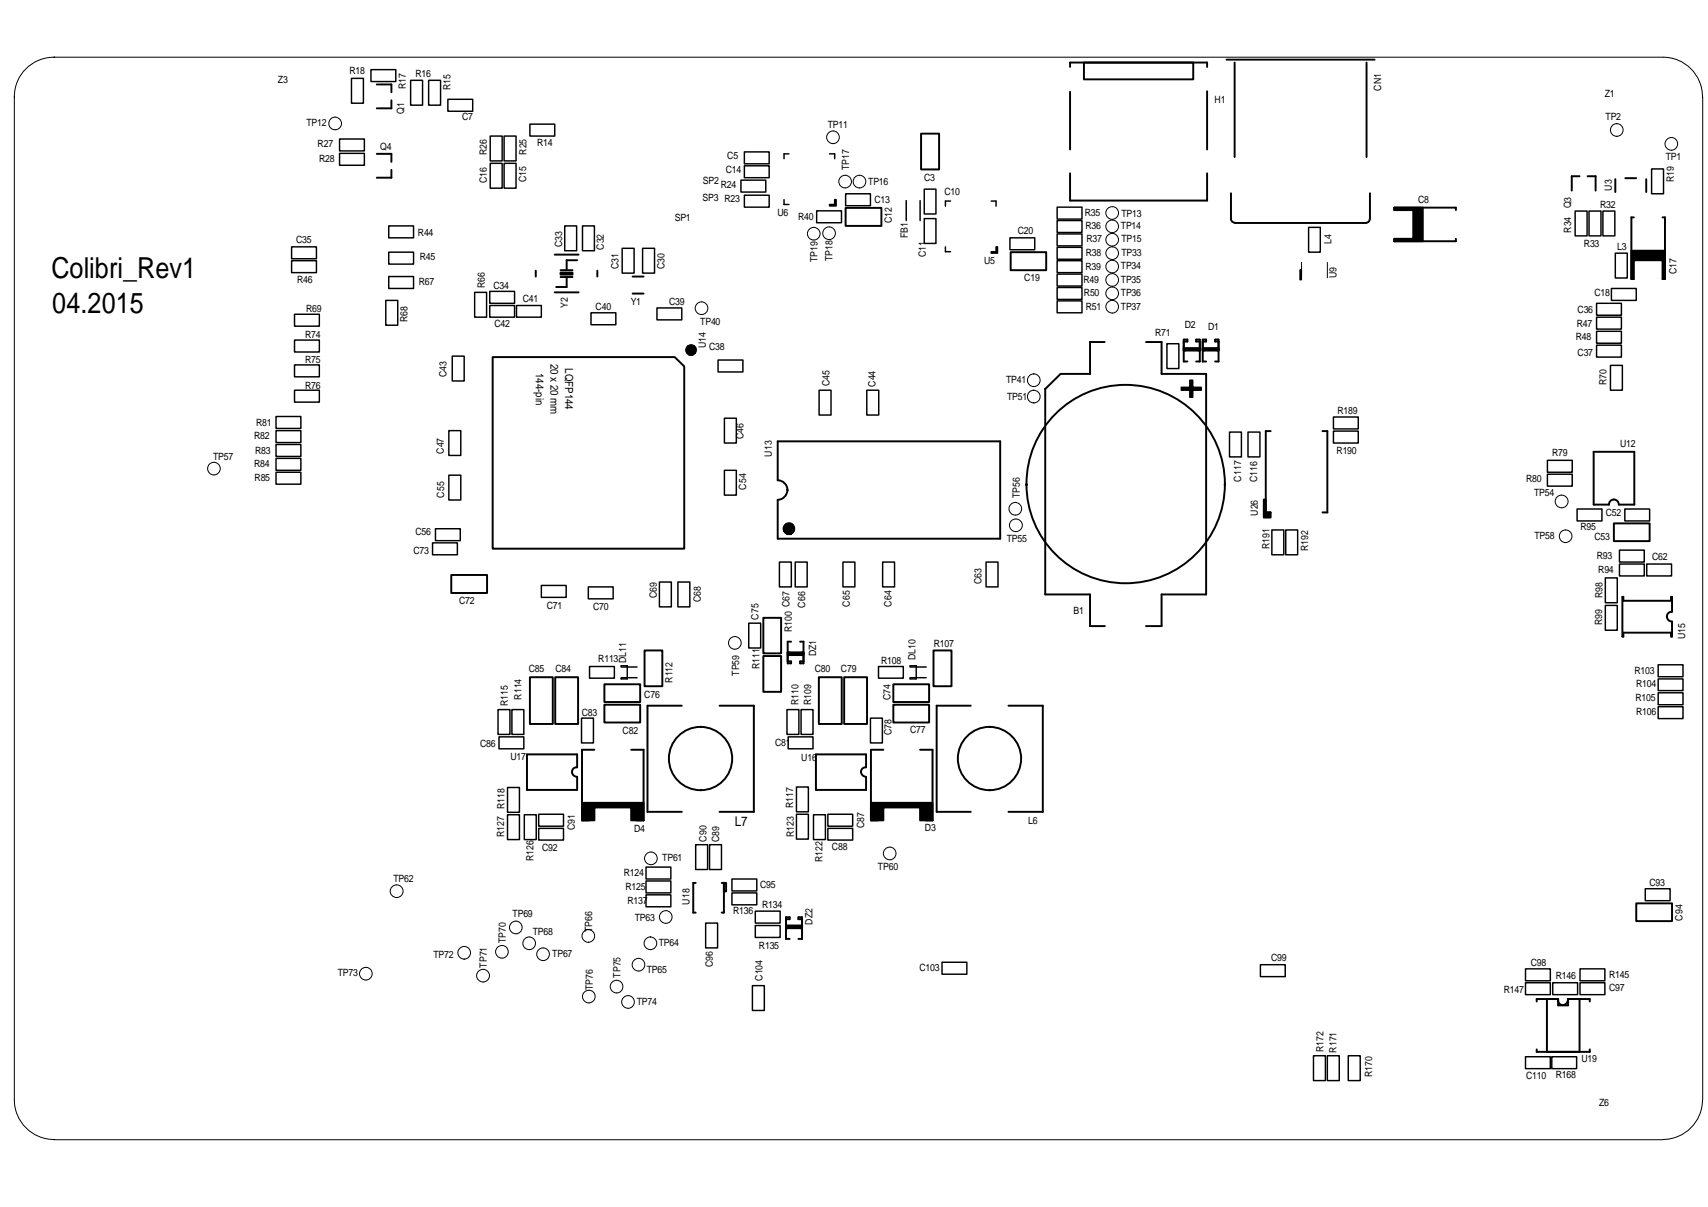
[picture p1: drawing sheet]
<svg xmlns="http://www.w3.org/2000/svg" width="297mm" height="210mm" viewBox="0 0 297 210" stroke-linecap="round" stroke-linejoin="round" font-family="sans-serif">
<g fill="none" stroke="#000" stroke-width=".17">
<path d="M296.1 16.8v.1a6.9 6.9 0 0 0-6.9-7h-279.8h.1a6.9 6.9 0 0 0-7 7v174.4a6.9 6.9 0 0 0 7 6.9h-.1M296.1 16.8v174.5M226.1 46.9h.3v1.8h-.3zM226.4 45.6v2.7M230.8 45.6v2.7M119.3 60.7h1.7v.3h-1.7zM119.4 60.9h1.6v.3h-1.6zM119.4 60.4h1.6v.3h-1.6zM119.5 61.2h1.4v.3h-1.4zM119.6 60.1h1.2v.3h-1.2zM119.8 61.5h.8v.3h-.8zM136.3 91.8h1.8v.3h-1.8z"/>
<path d="M136.3 92.1h1.8v.3h-1.8zM136.3 91.6h1.8v.3h-1.8zM136.4 91.3h1.6v.3h-1.6zM136.5 92.4h1.4v.3h-1.4zM136.7 91h1v.3h-1zM136.8 92.6h.8v.4h-.8zM9.4 198.2h279.8M296.1 191.3a6.9 6.9 0 0 1-6.9 6.9"/>
<circle cx="58.3" cy="21.5" r="1.1"/>
<circle cx="144.9" cy="23.9" r="1.1"/>
<circle cx="147" cy="31.6" r="1.1"/>
<circle cx="149.5" cy="31.6" r="1.1"/>
<circle cx="193.4" cy="37" r="1.1"/>
<circle cx="193.4" cy="39.4" r="1.1"/>
<circle cx="281.2" cy="22.6" r="1.1"/>
<circle cx="290.7" cy="25" r="1.1"/>
<circle cx="122" cy="53.6" r="1.1"/>
<circle cx="141.5" cy="40.6" r="1.1"/>
<circle cx="144.2" cy="40.6" r="1.1"/>
<circle cx="193.4" cy="41.7" r="1.1"/>
<circle cx="193.4" cy="53.3" r="1.1"/>
<circle cx="193.4" cy="51" r="1.1"/>
<circle cx="193.4" cy="48.7" r="1.1"/>
<circle cx="193.4" cy="46.4" r="1.1"/>
<circle cx="193.4" cy="44" r="1.1"/>
<circle cx="179.8" cy="66.1" r="1.1"/>
<circle cx="179.8" cy="69" r="1.11"/>
<circle cx="37.2" cy="81.5" r="1.1"/>
<circle cx="176.6" cy="88.5" r="1.11"/>
<circle cx="176.7" cy="91.4" r="1.1"/>
<circle cx="271.6" cy="87.2" r="1.11"/>
<circle cx="272.3" cy="93.3" r="1.1"/>
<circle cx="127.8" cy="111.8" r="1.1"/>
<circle cx="69" cy="155" r="1.11"/>
<circle cx="113.2" cy="149.3" r="1.11"/>
<circle cx="115.8" cy="159.5" r="1.1"/>
<circle cx="154.7" cy="148.4" r="1.1"/>
<circle cx="63.6" cy="169.3" r="1.1"/>
<circle cx="80.7" cy="165.7" r="1.1"/>
<circle cx="84" cy="169.7" r="1.11"/>
<circle cx="87.3" cy="165.5" r="1.1"/>
<circle cx="89.7" cy="161.3" r="1.1"/>
<circle cx="92" cy="164" r="1.1"/>
<circle cx="94.4" cy="165.9" r="1.1"/>
<circle cx="102.3" cy="162.8" r="1.1"/>
<circle cx="102.4" cy="173.3" r="1.1"/>
<circle cx="107.2" cy="171.6" r="1.1"/>
<circle cx="109.2" cy="174.2" r="1.1"/>
<circle cx="111" cy="167.8" r="1.1"/>
<circle cx="113.1" cy="164" r="1.1"/>
</g>
<g fill="none" stroke="#000" stroke-width=".25">
<path d="M61.1 13.6h2.1v4.3h-2.1zM64.5 12.1h4.3v2.1h-4.3zM71.4 14h2.1v4.3h-2.1zM74.5 14h2.1v4.3h-2.1zM77.9 17.3h4.3v2h-4.3zM59.1 26.7h4.3v2h-4.3zM59.1 24.2h4.3v2h-4.3zM67.6 39.3h4.3v2.1h-4.3zM85.3 28.4h2v4.3h-2zM85.3 23.7h2v4.3h-2zM87.7 28.4h2v4.3h-2zM87.7 23.7h2v4.3h-2z"/>
<path d="M92.2 21.6h4.3v2.1h-4.3zM98.2 39.3h2.1v4.3h-2.1zM101.3 39.3h2.1v4.3h-2.1zM128.9 31.3h4.3v2.1h-4.3zM129.5 34h4.3v2h-4.3zM129.5 28.8h4.3v2.1h-4.3zM129.5 26.4h4.3v2.1h-4.3zM136.4 34.7v.9h.8M137.2 26.8h-.8v.8M142 36.7h4.3v2h-4.3zM144.3 35.6h.9v-.9h.2v1.1h-1.1zM144.3 26.8h.9v.8"/>
<path d="M147.1 33.7h4.3v2.1h-4.3zM157.6 34.9v3.5M160 34.9v3.5M160.7 32.9h2.1v4.3h-2.1zM160.7 38h2.1v4.3h-2.1zM165.3 35h-.9v.9M172.4 35h.8v.9M183.9 38.4h4.3v2h-4.3zM183.9 36h4.3v2.1h-4.3zM227.6 39.5h2v4.4h-2zM273.9 36.7h2.1v4.3h-2.1zM276.3 36.7h2.1v4.3h-2.1z"/>
<path d="M278.8 36.7h2v4.3h-2zM287.2 29.4h2.1v4.3h-2.1zM50.7 42.9h4.3v2.1h-4.3zM50.7 45.3h4.3v2.1h-4.3zM51.2 54.7h4.3v2h-4.3zM51.2 59.1h4.3v2.1h-4.3zM67.1 52.2h2.1v4.4h-2.1zM67.6 48.1h4.3v2.1h-4.3zM67.6 43.9h4.3v2h-4.3zM82.5 50.8h2.1v4.4h-2.1zM85.2 53.1h4.3v2.1h-4.3zM85.2 50.7h4.3v2h-4.3z"/>
<path d="M89.8 53.1h4.3v2.1h-4.3zM102.8 54.4h4.3v2.1h-4.3zM108.2 43.2h2.1v4.3h-2.1zM111.8 43.2h2v4.3h-2zM114.3 53.6h4.3v2h-4.3zM164.4 42.9v.9h.9M173.2 42.9h.3v1.1h-1.1v-.2h.8zM175.6 41.4h4.4v2h-4.4zM183.9 50h4.3v2.1h-4.3zM183.9 47.7h4.3v2h-4.3zM183.9 52.3h4.3v2.1h-4.3zM183.9 45.3h4.3v2.1h-4.3z"/>
<path d="M183.9 43h4.3v2.1h-4.3zM183.9 40.7h4.3v2.1h-4.3zM202.9 59.8h2.1v4.3h-2.1zM277.7 57.6h4.3v2.1h-4.3zM277.7 52.7h4.3v2.1h-4.3zM277.7 55.2h4.3v2h-4.3zM280.2 50.2h4.4v2h-4.4zM280.9 44h2.1v4.3h-2.1zM48 77.3h4.3v2.1h-4.3zM48 74.9h4.3v2.1h-4.3zM48 79.7h4.3v2.1h-4.3zM48 72.4h4.3v2.1h-4.3z"/>
<path d="M51.2 67.9h4.3v2h-4.3zM51.2 63.5h4.3v2h-4.3zM78.1 74.9h2v4.3h-2zM78.7 61.9h2v4.4h-2zM124.9 62.6h4.3v2.1h-4.3zM126 72.7h2.1v4.3h-2.1zM142.4 67.9h2.1v4.3h-2.1zM150.7 67.9h2.1v4.3h-2.1zM205.4 67.4h1.5v-1.3h.5v1.3h1.5v.5h-1.5v1.2h-.5v-1.2h-1.5zM213.8 75.1h2.1v4.4h-2.1zM217 75.1h2.1v4.4h-2.1zM231.9 75h4.3v2h-4.3z"/>
<path d="M231.9 72.5h4.3v2.1h-4.3zM277.7 60h4.3v2.1h-4.3zM280.1 63.5h2v4.4h-2zM48 82.1h4.3v2.1h-4.3zM75.2 94.4h4.3v2.1h-4.3zM75.7 91.9h4.3v2.1h-4.3zM78.1 82.6h2v4.4h-2zM126 81.8h2.1v4.3h-2.1zM135.5 97.7h2.1v4.4h-2.1zM138.3 97.7h2.1v4.4h-2.1zM146.6 97.7h2.1v4.4h-2.1zM153.5 97.7h2.1v4.4h-2.1z"/>
<path d="M171.5 97.7h2.1v4.4h-2.1zM221.2 92.2h2.1v4.3h-2.1zM223.6 92.2h2.1v4.3h-2.1zM269.1 82.5h4.3v2h-4.3zM269.1 80.1h4.3v2h-4.3zM274.3 88.5h4.3v2.1h-4.3zM281.6 95.7h4.4v2h-4.4zM281.6 98.1h4.4v2.1h-4.4zM282.6 88.5h4.3v2.1h-4.3zM286.4 98.1h4.3v2.1h-4.3zM94.1 101.8h4.4v2.1h-4.4zM102.3 102.1h4.3v2h-4.3z"/>
<path d="M102.5 115.9h4.3v2h-4.3zM108 115.9v-.1h1.1v2.3h-1.1v-.2M108 117.9h2.8M108 116h2.8M114.7 101.2h2.1v4.3h-2.1zM117.9 101.2h2.1v4.3h-2.1zM130.2 108.4h2.1v4.3h-2.1zM152.8 115.9h4.3v2h-4.3zM158.3 115.9v-.1h1v2.3h-1v-.2M158.3 117.9h2.8M158.3 116h2.8M279.2 100.5h2.1v4.3h-2.1z"/>
<path d="M279.2 105.3h2.1v4.3h-2.1zM288.4 115.6h4.3v2.1h-4.3zM288.4 118.1h4.3v2h-4.3zM86.6 123.4h2.1v4.3h-2.1zM86.8 128.1h4.3v2.1h-4.3zM88.3 136.9h2v4.4h-2zM89 123.4h2.1v4.3h-2.1zM101.1 124.9h2.1v4.3h-2.1zM136.9 123.4h2v4.3h-2zM137.1 128.1h4.3v2.1h-4.3zM138.5 136.9h2.1v4.3h-2.1zM139.3 123.4h2.1v4.3h-2.1z"/>
<path d="M151.4 124.9h2.1v4.3h-2.1zM288.4 122.9h4.3v2.1h-4.3zM288.4 120.5h4.3v2.1h-4.3zM88.3 141.7h2v4.3h-2zM91.2 141.7h2.1v4.3h-2.1zM93.7 144.1h4.3v2h-4.3zM93.7 141.6h4.3v2.1h-4.3zM112.3 150.8h4.4v2.1h-4.4zM112.3 155.6h4.4v2.1h-4.4zM112.3 153.2h4.4v2.1h-4.4zM121 146.9h2.1v4.3h-2.1zM123.4 146.9h2.1v4.3h-2.1z"/>
<path d="M127.3 152.9h4.3v2h-4.3zM127.3 155.3h4.3v2.1h-4.3zM131.4 158.5h4.3v2h-4.3zM138.5 141.6h2.1v4.3h-2.1zM141.5 141.7h2v4.3h-2zM144 141.6h4.3v2.1h-4.3zM144 144.1h4.3v2h-4.3zM286.1 154.6h4.3v2h-4.3zM122.7 160.5h2.1v4.3h-2.1zM130.8 171.4h2.1v4.3h-2.1zM131.4 161h4.3v2h-4.3zM163.8 167.3h4.3v2.1h-4.3z"/>
<path d="M219.2 167.8h4.3v2h-4.3zM265.3 168.5h4.3v2.1h-4.3zM265.3 170.9h4.3v2.1h-4.3zM270 170.9h4.4v2.1h-4.4zM274.8 170.9h4.3v2.1h-4.3zM274.8 168.5h4.3v2.1h-4.3zM228.4 183.6h2.1v4.3h-2.1zM230.8 183.6h2.1v4.3h-2.1zM234.5 183.6h2.1v4.3h-2.1zM265.3 183.8h4.3v2h-4.3zM269.9 183.8h4.3v2h-4.3z"/>
</g>
<g fill="none" stroke="#000" stroke-width=".34">
<path d="M65.5 14.7h2.6v1.3M68.1 17.4v1.4h-2.6M186.1 11.6v-.7h23.8v.7M186.1 16v10M188.5 10.9h19v2.9h-19zM209.9 15.9v10.1M213.3 10.4h25.8M214.7 10.9v16.4M237.7 10.9v16.4M65.5 26.8h2.6v1.4M68.1 29.5v1.4h-2.6M147.1 36.2h6.2v3.1h-6.2z"/>
<path d="M160.2 23.2h3.1v6.3h-3.1zM186.1 30.1v4.8h23.8v-4.8M214.1 33.6v4.5a.72 .72 0 0 0 .7 .6M214.8 38.8h22.8M238.2 38.1a.62 .62 0 0 1-.6 .6M238.2 33.6v4.5M242.5 36.1h4.9v5.9h-4.9v-.5h3.3v-5h-3.3zM242.5 36.5v-.4h10.7v.4M274.7 30.6h-1.4v2.5M276.1 30.6h1.4v2.5M280.9 31.2v2.2M282.7 31h1.9"/>
<path d="M284.1 37.8h-.4v10.7h.4M286.3 31.2v2.2M289.1 37.8h.5v10.7h-.5M93.2 47.1v1M96.5 44.3h4.1M96.5 50.8h4.1M97.5 47.4h2.1v.4h-2.1zM97.5 47h2.1M97.5 48.2h2.1M98.5 48.2v1.7h-1.8M100.4 45.3h-1.9v1.7M103.9 47.1v1"/>
<path d="M110 51.1h1.9M110 48.1h1.9M175.8 43.9h6.1v3.1h-6.1zM192.1 59.5h-2.5v5.5h-5.2l-2.6 2.6v35.8h7.8v5.5h2.5M199.3 59.5h2.7v5.5h7.8v38.4h-7.8v5.5h-2.7M205.9 59.4h.6v-.3h-.6v3.8h.6M208.7 59.4h-.7v-.3h.7v3.8h-.7M209.2 59.4h.6v-.3h-.6v3.8h.6M211.9 59.4h-.6v-.3h.6v3.8h-.6M242.5 41.5v.5h10.7v-.5M283.7 43.6h5.9v4.9h-.5v-3.2h-5v3.2h-.4zM85.7 62.1h31.6l1.7 1.6v31.7h-33.3z"/>
<path d="M205.9 60.5h2.8v.5h-2.8zM205.9 61h.3M208.4 61h.3M209.2 60.5h2.7v.5h-2.7zM209.2 61h.2M211.7 61h.2M221 75h-.9v14.1h.9M230 75h.8v14.1h-.8M78.5 100h6.2v3.1h-6.2zM135.3 86.9a1.73 1.73 0 0 0 1.6-1.7 1.7 1.7 0 0 0-1.6-1.7v-6.7h38.6v16.9h-38.6v-6.7M219.8 86.9h.3v2.2h.9v.9h-1.2zM280.7 91h6.2v3.1h-6.2z"/>
<path d="M281.5 87.8a.85 .85 0 0 0-.8-.9 .85 .85 0 0 0-.9 .9h-2.6v-9.2h7v9.2h-2.6M92.2 117.8h3.9v8.1h-3.9zM96.6 117.8h3.9v8.1h-3.9zM105.1 119h6.2v3.1h-6.2zM112.1 113.1h3.1v6.2h-3.1zM132.8 107.4h3v6.2h-3zM132.8 114.1h3v6.2h-3zM137 113.5h2.7v.4h-2.7zM137 113.5h.2M137.6 111.6h-.6v3.8h.6v-.4h-.6M139.1 111.6h.6v3.8h-.6v-.4h.6M139.5 113.5h.2"/>
<path d="M142.4 117.8h4v8.1h-4zM146.8 117.8h4v8.1h-4zM155.4 119h6.2v3.1h-6.2zM162.3 113.1h3.2v6.2h-3.2zM290.8 108.1a.85 .85 0 0 1-.9-.9 .85 .85 0 0 1 .9-.8v-2.6h-.2v.7h-8.3v-.7h-.2v6.9h.2v-.7h8.3v.7h.2v-2.6M100.4 135.1a.83 .83 0 0 1-.9-.8 .83 .83 0 0 1 .9-.9v-2.2h-8.8v6.2h8.8v-2.3M101.2 139.6h10.7v3.1h-2.1v-2.3h-6.4v2.3h-2.2zM103.4 130.4h-2.2v12.3h1.2M105.1 122.6h6.2v3h-6.2zM109.8 130.4h2.1v12.3h-1.2M118.6 122.7h-6v18.5h6M125.1 122.7h6v18.5h-6"/>
<path d="M150.6 135.1a.83 .83 0 0 1-.9-.8 .83 .83 0 0 1 .9-.9v-2.2h-8.7v6.2h8.7v-2.3M151.5 139.6h10.7v3.1h-2.2v-2.3h-6.4v2.3h-2.1zM153.6 130.4h-2.1v12.3h1.2M155.4 122.6h6.2v3h-6.2zM160 130.4h2.2v12.3h-1.2M168.8 122.7h-5.9v18.5h5.9M175.4 122.7h6v18.5h-6M121 153.5h-.4v5.2h.4M125.5 153.5h.4v5.2h-.4M125.9 153.5h.4v1.5h-.4zM136.7 159.9h.6v-.4h-.6v3.8h.6M139.5 159.9h-.7v-.4h.7v3.8h-.7"/>
<path d="M284.6 157.1h6.2v3.1h-6.2zM136.7 161h2.8v.4h-2.8zM136.7 161.4h.3M139.2 161.4h.3M267.2 174.2v-.5h3.8v1.1h1.7v-1.1h3.8v.5M269 173.7v9.2M272.7 173.9a.85 .85 0 0 1-.9 .9 .85 .85 0 0 1-.8-.8M274.7 173.7v9.2M267.2 182.5v.4h9.3v-.4"/>
<circle cx="120.2" cy="60.9" r=".85"/>
<circle cx="137.2" cy="92" r=".94"/>
<circle cx="195.8" cy="84.2" r="17.2"/>
<circle cx="121.8" cy="131.9" r="5.5"/>
<circle cx="172.1" cy="131.9" r="5.5"/>
</g>
<g fill="#000">
<path d="M144.3 35.6h.9v-.9h.2v1.1h-1.1z" fill-rule="evenodd"/>
<path d="M173.2 42.9h.3v1.1h-1.1v-.2h.8z" fill-rule="evenodd"/>
<path d="M226.1 46.9h.3v1.8h-.3z" fill-rule="evenodd"/>
<path d="M242.5 36.1h4.9v5.9h-4.9v-.5h3.3v-5h-3.3z" fill-rule="evenodd"/>
<path d="M283.7 43.6h5.9v4.9h-.5v-3.2h-5v3.2h-.4z" fill-rule="evenodd"/>
<path d="M119.3 60.7h1.7v.3h-1.7z" fill-rule="evenodd"/>
<path d="M119.4 60.9h1.6v.3h-1.6z" fill-rule="evenodd"/>
<path d="M119.4 60.4h1.6v.3h-1.6z" fill-rule="evenodd"/>
<path d="M119.5 61.2h1.4v.3h-1.4z" fill-rule="evenodd"/>
<path d="M119.6 60.1h1.2v.3h-1.2z" fill-rule="evenodd"/>
<path d="M119.8 61.5h.8v.3h-.8z" fill-rule="evenodd"/>
<path d="M205.4 67.4h1.5v-1.3h.5v1.3h1.5v.5h-1.5v1.2h-.5v-1.2h-1.5z" fill-rule="evenodd"/>
<path d="M136.3 91.8h1.8v.3h-1.8z" fill-rule="evenodd"/>
<path d="M136.3 92.1h1.8v.3h-1.8z" fill-rule="evenodd"/>
<path d="M136.3 91.6h1.8v.3h-1.8z" fill-rule="evenodd"/>
<path d="M136.4 91.3h1.6v.3h-1.6z" fill-rule="evenodd"/>
<path d="M136.5 92.4h1.4v.3h-1.4z" fill-rule="evenodd"/>
<path d="M136.7 91h1v.3h-1z" fill-rule="evenodd"/>
<path d="M136.8 92.6h.8v.4h-.8z" fill-rule="evenodd"/>
<path d="M219.8 86.9h.3v2.2h.9v.9h-1.2z" fill-rule="evenodd"/>
<path d="M137 113.5h2.7v.4h-2.7z" fill-rule="evenodd"/>
<path d="M101.2 139.6h10.7v3.1h-2.1v-2.3h-6.4v2.3h-2.2z" fill-rule="evenodd"/>
<path d="M151.5 139.6h10.7v3.1h-2.2v-2.3h-6.4v2.3h-2.1z" fill-rule="evenodd"/>
<path d="M136.7 161h2.8v.4h-2.8z" fill-rule="evenodd"/>
</g>
<path d="M205.9 60.7h2.8M209.2 60.7h2.7" fill="none" stroke="#000" stroke-width=".42"/>
<g font-size="5">
<text x="8.9" y="48.3">Colibri_Rev1</text>
<text x="9.1" y="54.4">04.2015</text>
</g>
<text font-size="2.3" x="127.8" y="143.6">L7</text>
<g font-size="1.9">
<text x="93.2" y="64.9" transform="rotate(90 93.2 64.9)">144-pin</text>
<text x="95.8" y="63.2" transform="rotate(90 95.8 63.2)">20 x 20 mm</text>
<text x="98.3" y="64.1" transform="rotate(90 98.3 64.1)">LQFP144</text>
</g>
<g font-size="1.7">
<text x="48.3" y="14.4">Z3</text>
<text x="60.8" y="12.9">R18</text>
<text x="70.6" y="15.5" transform="rotate(-90 70.6 15.5)">R17</text>
<text x="72.3" y="13.3">R16</text>
<text x="78.4" y="15.7" transform="rotate(-90 78.4 15.7)">R15</text>
<text x="211.2" y="17.9">H1</text>
<text x="240.2" y="15.8" transform="rotate(-90 240.2 15.8)">CN1</text>
<text x="279.1" y="16.9">Z1</text>
<text x="53.3" y="21.9">TP12</text>
<text x="70.3" y="19.8" transform="rotate(-90 70.3 19.8)">Q1</text>
<text x="80.4" y="20.9">C7</text>
<text x="144" y="22.3">TP11</text>
<text x="279.2" y="20.9">TP2</text>
<text x="55.2" y="25.6">R27</text>
<text x="55.5" y="28.2">R28</text>
<text x="66.1" y="26">Q4</text>
<text x="84.7" y="27" transform="rotate(-90 84.7 27)">R26</text>
<text x="91.6" y="26.9" transform="rotate(-90 91.6 26.9)">R25</text>
<text x="93.4" y="25.3">R14</text>
<text x="126.5" y="27.7">C5</text>
<text x="147.7" y="29.6" transform="rotate(-90 147.7 29.6)">TP17</text>
<text x="289.7" y="27.8">TP1</text>
<text x="84.7" y="31.8" transform="rotate(-90 84.7 31.8)">C16</text>
<text x="91.5" y="31.7" transform="rotate(-90 91.5 31.7)">C15</text>
<text x="122.2" y="34.9">SP3 R23</text>
<text x="122.3" y="31.9">SP2</text>
<text x="125.3" y="32.7">R24</text>
<text x="126.2" y="30.1">C14</text>
<text x="151" y="32.3">TP16</text>
<text x="152.1" y="35.3">C13</text>
<text x="160.7" y="31.5">C3</text>
<text x="164.3" y="33.9">C10</text>
<text x="246.6" y="35.3">C8</text>
<text x="280.3" y="33.1" transform="rotate(-90 280.3 33.1)">U3</text>
<text x="291.1" y="31.7" transform="rotate(-90 291.1 31.7)">R19</text>
<text x="72.7" y="41">R44</text>
<text x="117.3" y="38.4">SP1</text>
<text x="135.2" y="37.5">U6</text>
<text x="138.8" y="38.2">R40</text>
<text x="155.1" y="38.8" transform="rotate(-90 155.1 38.8)">C12</text>
<text x="157.9" y="41.4" transform="rotate(-90 157.9 41.4)">FB1</text>
<text x="177" y="40.7">C20</text>
<text x="188.7" y="37.6">R35</text>
<text x="188.8" y="39.8">R36</text>
<text x="194.9" y="39.8">TP14</text>
<text x="195" y="37.7">TP13</text>
<text x="273.3" y="40.5" transform="rotate(-90 273.3 40.5)">R34</text>
<text x="273.3" y="36.2" transform="rotate(-90 273.3 36.2)">Q3</text>
<text x="278.3" y="36.1">R32</text>
<text x="51.5" y="42.3">C35</text>
<text x="73" y="45.3">R45</text>
<text x="97.8" y="43" transform="rotate(-90 97.8 43)">C33</text>
<text x="105" y="43.4" transform="rotate(-90 105 43.4)">C32</text>
<text x="107.6" y="46.8" transform="rotate(-90 107.6 46.8)">C31</text>
<text x="115.6" y="46.9" transform="rotate(-90 115.6 46.9)">C30</text>
<text x="142.2" y="45.6" transform="rotate(-90 142.2 45.6)">TP19</text>
<text x="144.8" y="45.5" transform="rotate(-90 144.8 45.5)">TP18</text>
<text x="161" y="44.7" transform="rotate(-90 161 44.7)">C11</text>
<text x="171.2" y="46">U5</text>
<text x="188.8" y="46.9">R39</text>
<text x="188.8" y="44.6">R38</text>
<text x="188.9" y="42.1">R37</text>
<text x="194.9" y="46.8">TP34</text>
<text x="195" y="44.6">TP33</text>
<text x="195" y="42.1">TP15</text>
<text x="231.6" y="42.5" transform="rotate(-90 231.6 42.5)">L4</text>
<text x="275.5" y="42.9">R33</text>
<text x="281.3" y="43.4">L3</text>
<text x="291.6" y="47.6" transform="rotate(-90 291.6 47.6)">C17</text>
<text x="51.7" y="49.1">R46</text>
<text x="72.9" y="49.6">R67</text>
<text x="84.3" y="50.1" transform="rotate(-90 84.3 50.1)">R66</text>
<text x="85.8" y="50.2">C34</text>
<text x="90.9" y="52.5">C41</text>
<text x="98.8" y="53.6" transform="rotate(-90 98.8 53.6)">Y2</text>
<text x="103.6" y="53.8">C40</text>
<text x="109.7" y="53">Y1</text>
<text x="116.4" y="53">C39</text>
<text x="178.1" y="48.8">C19</text>
<text x="188.4" y="49.3">R49</text>
<text x="188.5" y="51.5">R50</text>
<text x="188.8" y="53.8">R51</text>
<text x="194.9" y="51.5">TP36</text>
<text x="194.9" y="49.1">TP35</text>
<text x="194.9" y="53.9">TP37</text>
<text x="232.4" y="48.3" transform="rotate(-90 232.4 48.3)">U9</text>
<text x="277.3" y="51.5">C18</text>
<text x="53.1" y="58.8">R74</text>
<text x="53.3" y="54.3">R69</text>
<text x="70.9" y="56" transform="rotate(-90 70.9 56)">R68</text>
<text x="86" y="56.9">C42</text>
<text x="121.8" y="56.6">TP40</text>
<text x="200.9" y="58.5">R71</text>
<text x="206" y="57.1">D2</text>
<text x="210.1" y="57.4">D1</text>
<text x="274.1" y="59.2">R48</text>
<text x="274.2" y="56.9">R47</text>
<text x="274.4" y="54.4">C36</text>
<text x="53.1" y="63.1">R75</text>
<text x="77.7" y="65.6" transform="rotate(-90 77.7 65.6)">C43</text>
<text x="122.8" y="60.6" transform="rotate(-90 122.8 60.6)">U14</text>
<text x="123.3" y="60.9">C38</text>
<text x="274.4" y="61.9">C37</text>
<text x="53.1" y="67.6">R76</text>
<text x="144.3" y="67.1" transform="rotate(-90 144.3 67.1)">C45</text>
<text x="152.3" y="67.3" transform="rotate(-90 152.3 67.3)">C44</text>
<text x="175" y="66.6">TP41</text>
<text x="175.1" y="69.6">TP51</text>
<text x="279.4" y="67" transform="rotate(-90 279.4 67)">R70</text>
<text x="44.2" y="76.3">R82</text>
<text x="44.5" y="74">R81</text>
<text x="129.3" y="76.4" transform="rotate(-90 129.3 76.4)">C46</text>
<text x="232.6" y="72.1">R189</text>
<text x="281.8" y="77.7">U12</text>
<text x="37.1" y="80">TP57</text>
<text x="44.2" y="81.2">R84</text>
<text x="44.3" y="83.7">R85</text>
<text x="44.4" y="78.9">R83</text>
<text x="77.2" y="78.9" transform="rotate(-90 77.2 78.9)">C47</text>
<text x="134.2" y="79.4" transform="rotate(-90 134.2 79.4)">U13</text>
<text x="215.9" y="83.7" transform="rotate(-90 215.9 83.7)">C117</text>
<text x="218.6" y="83.8" transform="rotate(-90 218.6 83.8)">C116</text>
<text x="232.4" y="78.9">R190</text>
<text x="265.4" y="83.9">R80</text>
<text x="269.9" y="79.4">R79</text>
<text x="77.3" y="86.5" transform="rotate(-90 77.3 86.5)">C55</text>
<text x="129.7" y="85.1" transform="rotate(-90 129.7 85.1)">C54</text>
<text x="177.3" y="86.7" transform="rotate(-90 177.3 86.7)">TP56</text>
<text x="218.8" y="89.7" transform="rotate(-90 218.8 89.7)">U26</text>
<text x="266.8" y="86.3">TP54</text>
<text x="279.3" y="89.7">C52</text>
<text x="72.3" y="93">C56</text>
<text x="175.1" y="94.2">TP55</text>
<text x="220.8" y="95.5" transform="rotate(-90 220.8 95.5)">R191</text>
<text x="227.5" y="95.8" transform="rotate(-90 227.5 95.8)">R192</text>
<text x="266.9" y="93.8">TP58</text>
<text x="274.9" y="92.2">R95</text>
<text x="277.3" y="94">C53</text>
<text x="71.9" y="96.3">C73</text>
<text x="170.7" y="101.6" transform="rotate(-90 170.7 101.6)">C63</text>
<text x="277.7" y="97.3">R93</text>
<text x="278" y="99.7">R94</text>
<text x="287.3" y="97.5">C62</text>
<text x="79.8" y="105.1">C72</text>
<text x="95.1" y="105.9">C71</text>
<text x="103.2" y="106">C70</text>
<text x="114.2" y="104" transform="rotate(-90 114.2 104)">C69</text>
<text x="121.9" y="104.7" transform="rotate(-90 121.9 104.7)">C68</text>
<text x="131.9" y="107.7" transform="rotate(-90 131.9 107.7)">C75</text>
<text x="140" y="105.7" transform="rotate(-90 140 105.7)">C66</text>
<text x="147.8" y="105.5" transform="rotate(-90 147.8 105.5)">C65</text>
<text x="155.1" y="105.5" transform="rotate(-90 155.1 105.5)">C64</text>
<text x="186.7" y="106.8">B1</text>
<text x="278.7" y="104.1" transform="rotate(-90 278.7 104.1)">R98</text>
<text x="137.7" y="109.9" transform="rotate(-90 137.7 109.9)">R100 C67</text>
<text x="162.4" y="112.6">R107</text>
<text x="278.6" y="108.7" transform="rotate(-90 278.6 108.7)">R99</text>
<text x="293.1" y="111.2" transform="rotate(-90 293.1 111.2)">U15</text>
<text x="91.9" y="116.9">C85</text>
<text x="96.6" y="116.9">C84</text>
<text x="104.1" y="115.1">R113</text>
<text x="108.9" y="115.3" transform="rotate(-90 108.9 115.3)">DL11</text>
<text x="117" y="118.7" transform="rotate(-90 117 118.7)">R112</text>
<text x="128.5" y="117.5" transform="rotate(-90 128.5 117.5)">TP59</text>
<text x="132.1" y="116.4" transform="rotate(-90 132.1 116.4)">R111</text>
<text x="141.7" y="116.9">C80</text>
<text x="141.9" y="114.1" transform="rotate(-90 141.9 114.1)">DZ1</text>
<text x="146.3" y="116.9">C79</text>
<text x="153.2" y="115.4">R108</text>
<text x="159.2" y="114.9" transform="rotate(-90 159.2 114.9)">DL10</text>
<text x="284.3" y="117.1">R103</text>
<text x="284.5" y="119.5">R104</text>
<text x="88.3" y="122.8" transform="rotate(-90 88.3 122.8)">R115</text>
<text x="90.7" y="121.7" transform="rotate(-90 90.7 121.7)">R114</text>
<text x="101.2" y="124.5">C83</text>
<text x="112.1" y="121.5">C76</text>
<text x="138.9" y="122.7" transform="rotate(-90 138.9 122.7)">R110</text>
<text x="141.1" y="122.6" transform="rotate(-90 141.1 122.6)">R109</text>
<text x="154.9" y="121.8" transform="rotate(-90 154.9 121.8)">C74</text>
<text x="284.4" y="122">R105</text>
<text x="284.5" y="124.3">R106</text>
<text x="83.5" y="129.8">C86</text>
<text x="108.3" y="127.7">C82</text>
<text x="134.8" y="129.8">C81</text>
<text x="155.1" y="127.9" transform="rotate(-90 155.1 127.9)">C78</text>
<text x="158.3" y="127.5">C77</text>
<text x="88.8" y="132.2">U17</text>
<text x="139.4" y="132.3">U16</text>
<text x="87.8" y="140.7" transform="rotate(-90 87.8 140.7)">R118</text>
<text x="138" y="140.6" transform="rotate(-90 138 140.6)">R117</text>
<text x="178.8" y="143.2">L6</text>
<text x="87.7" y="145.6" transform="rotate(-90 87.7 145.6)">R127</text>
<text x="92.8" y="149.8" transform="rotate(-90 92.8 149.8)">R126</text>
<text x="94.3" y="148">C92</text>
<text x="99.9" y="144.4" transform="rotate(-90 99.9 144.4)">C91</text>
<text x="110.3" y="144.6">D4</text>
<text x="115.2" y="149.8">TP61</text>
<text x="122.8" y="146.3" transform="rotate(-90 122.8 146.3)">C90</text>
<text x="125.1" y="146.4" transform="rotate(-90 125.1 146.4)">C89</text>
<text x="138" y="145.6" transform="rotate(-90 138 145.6)">R123</text>
<text x="143" y="150" transform="rotate(-90 143 150)">R122</text>
<text x="144.7" y="147.9">C88</text>
<text x="150.3" y="144" transform="rotate(-90 150.3 144)">C87</text>
<text x="160.9" y="144.5">D3</text>
<text x="68.4" y="153.3">TP62</text>
<text x="108.5" y="152.3">R124</text>
<text x="108.8" y="154.9">R125</text>
<text x="132.2" y="154.3">C95</text>
<text x="152.7" y="151.3">TP60</text>
<text x="286.8" y="154.1">C93</text>
<text x="89.2" y="159.5">TP69</text>
<text x="109.1" y="157.2">R137</text>
<text x="110.4" y="160.1">TP63</text>
<text x="119.9" y="157.3" transform="rotate(-90 119.9 157.3)">U18</text>
<text x="127.5" y="158.9">R136</text>
<text x="132.5" y="157.8">R134</text>
<text x="141.3" y="160.8" transform="rotate(-90 141.3 160.8)">DZ2</text>
<text x="292.6" y="160.1" transform="rotate(-90 292.6 160.1)">C94</text>
<text x="75.4" y="166.5">TP72</text>
<text x="88" y="164" transform="rotate(-90 88 164)">TP70</text>
<text x="92.7" y="162.6">TP68</text>
<text x="96.1" y="166.5">TP67</text>
<text x="103" y="162.1" transform="rotate(-90 103 162.1)">TP66</text>
<text x="114.6" y="164.5">TP64</text>
<text x="132" y="165">R135</text>
<text x="221.1" y="167.1">C99</text>
<text x="266.2" y="168">C98</text>
<text x="58.8" y="169.8">TP73</text>
<text x="84.7" y="168.3" transform="rotate(-90 84.7 168.3)">TP71</text>
<text x="103.1" y="172.2" transform="rotate(-90 103.1 172.2)">TP76</text>
<text x="107.9" y="170" transform="rotate(-90 107.9 170)">TP75</text>
<text x="112.5" y="169.3">TP65</text>
<text x="123.9" y="168.2" transform="rotate(-90 123.9 168.2)">C96</text>
<text x="132.6" y="170.6" transform="rotate(-90 132.6 170.6)">C104</text>
<text x="159.9" y="168.9">C103</text>
<text x="261.5" y="172.7">R147</text>
<text x="270.5" y="170.3">R146</text>
<text x="279.9" y="172.4">C97</text>
<text x="279.9" y="170.1">R145</text>
<text x="110.7" y="174.7">TP74</text>
<text x="230.2" y="183" transform="rotate(-90 230.2 183)">R172</text>
<text x="232.4" y="183" transform="rotate(-90 232.4 183)">R171</text>
<text x="275" y="184.7">U19</text>
<text x="238.6" y="187.4" transform="rotate(-90 238.6 187.4)">R170</text>
<text x="265.4" y="187.6">C110</text>
<text x="270.5" y="187.5">R168</text>
<text x="278.1" y="192.3">Z6</text>
</g>
</svg>
